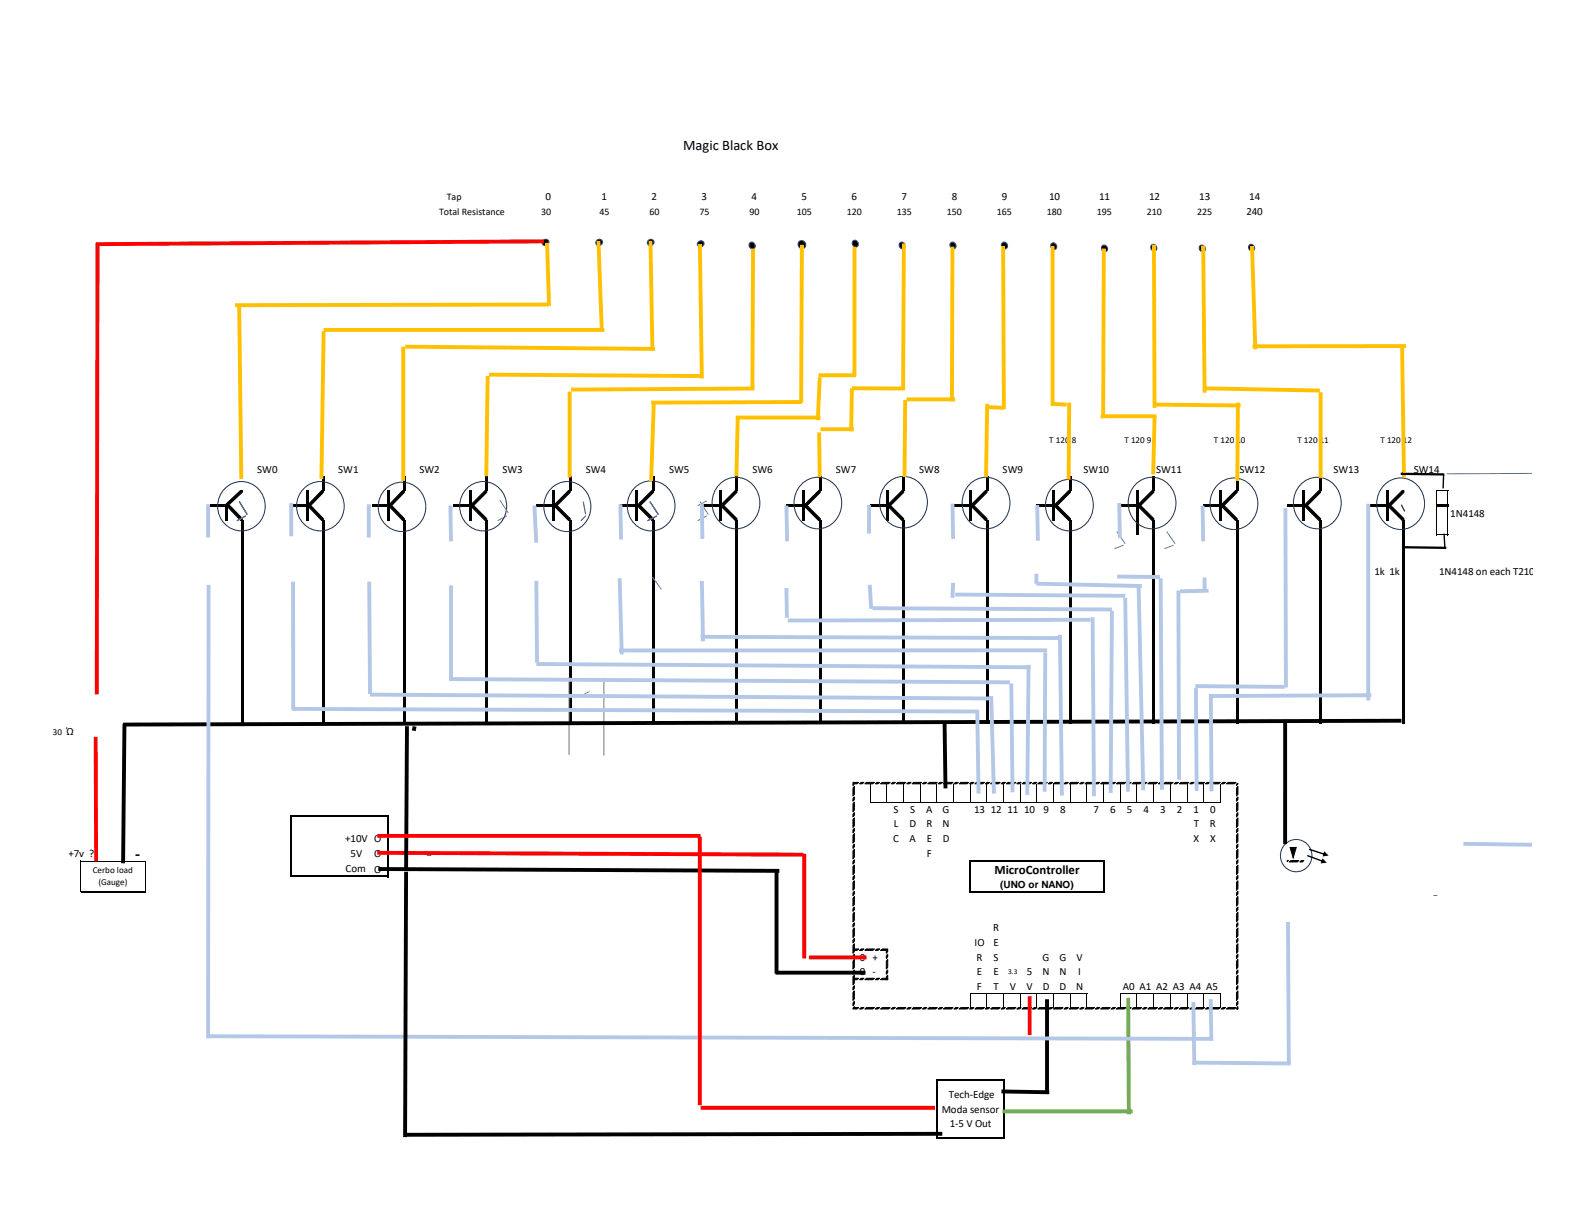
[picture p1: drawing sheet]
<svg xmlns="http://www.w3.org/2000/svg" width="279mm" height="216mm" viewBox="0 0 279 216" stroke-linecap="round" stroke-linejoin="round" font-family="sans-serif">
<g fill="#000">
<path d="M229.3 150.6h1.1l-.6 1.8z"/>
<path d="M133.2 43.2a.58 .58 0 0 1 1 .2 .58 .58 0 0 1-.6 .8 .7 .7 0 0 1-.4-1z" fill-rule="evenodd"/>
<path d="M151.6 42.9a.61 .61 0 0 1 .9 .2 .61 .61 0 0 1-.4 .8 .71 .71 0 0 1-.5-1z" fill-rule="evenodd"/>
<path d="M159.9 43.2a.58 .58 0 0 1 1 .2 .58 .58 0 0 1-.7 .8 .7 .7 0 0 1-.3-1z" fill-rule="evenodd"/>
<path d="M168.9 43.2a.58 .58 0 0 1 1 .2 .58 .58 0 0 1-.6 .8 .7 .7 0 0 1-.4-1z" fill-rule="evenodd"/>
<path d="M178.1 43.2a.58 .58 0 0 1 .9 .2 .58 .58 0 0 1-.6 .8 .7 .7 0 0 1-.3-1z" fill-rule="evenodd"/>
<path d="M186.8 43.3a.6 .6 0 0 1 1 .2 .6 .6 0 0 1-.4 .9 .7 .7 0 0 1-.6-1.1z" fill-rule="evenodd"/>
<path d="M195.9 43.7a.58 .58 0 0 1 .9 .3 .58 .58 0 0 1-.6 .7 .71 .71 0 0 1-.3-1z" fill-rule="evenodd"/>
<path d="M204.6 43.6a.6 .6 0 0 1 .9 .2 .6 .6 0 0 1-.3 .8 .7 .7 0 0 1-.6-1z" fill-rule="evenodd"/>
<path d="M213.2 43.7a.58 .58 0 0 1 1 .3 .58 .58 0 0 1-.6 .7 .71 .71 0 0 1-.4-1z" fill-rule="evenodd"/>
<path d="M222 43.6a.6 .6 0 0 1 .9 .2 .6 .6 0 0 1-.4 .8 .7 .7 0 0 1-.5-1z" fill-rule="evenodd"/>
<path d="M37.3 89.6h3.1v.5h-3.1z" fill-rule="evenodd"/>
<path d="M40 90.1h.4v2.4h-.4z" fill-rule="evenodd"/>
<path d="M51.7 89.6h3.1v.5h-3.1z" fill-rule="evenodd"/>
<path d="M54.4 87.1h.4v5.4h-.4z" fill-rule="evenodd"/>
<path d="M57.2 84.6h.5v2.6h-.5z" fill-rule="evenodd"/>
<path d="M66.1 89.6h3.1v.5h-3.1z" fill-rule="evenodd"/>
<path d="M68.8 87.1h.4v5.4h-.4z" fill-rule="evenodd"/>
<path d="M71.6 84.6h.5v2.6h-.5z" fill-rule="evenodd"/>
<path d="M80.6 89.6h3.2v.5h-3.2z" fill-rule="evenodd"/>
<path d="M83.3 87.1h.5v5.4h-.5z" fill-rule="evenodd"/>
<path d="M86.3 84.6h.5v2.6h-.5z" fill-rule="evenodd"/>
<path d="M95.4 89.6h3.2v.5h-3.2z" fill-rule="evenodd"/>
<path d="M98.1 87.1h.5v5.4h-.5z" fill-rule="evenodd"/>
<path d="M101.1 84.6h.5v2.6h-.5z" fill-rule="evenodd"/>
<path d="M110.2 89.6h3.2v.5h-3.2z" fill-rule="evenodd"/>
<path d="M113 87.1h.4v5.4h-.4z" fill-rule="evenodd"/>
<path d="M115.9 84.6h.5v2.6h-.5z" fill-rule="evenodd"/>
<path d="M125 89.6h3.2v.5h-3.2z" fill-rule="evenodd"/>
<path d="M127.8 87.1h.4v5.4h-.4z" fill-rule="evenodd"/>
<path d="M130.7 84.6h.5v2.6h-.5z" fill-rule="evenodd"/>
<path d="M139.8 89.6h3.3v.5h-3.3z" fill-rule="evenodd"/>
<path d="M142.6 87.1h.5v5.4h-.5z" fill-rule="evenodd"/>
<path d="M145.6 84.6h.4v2.6h-.4z" fill-rule="evenodd"/>
<path d="M154.7 89.6h3.2v.5h-3.2z" fill-rule="evenodd"/>
<path d="M157.4 87.1h.5v5.4h-.5z" fill-rule="evenodd"/>
<path d="M160.4 84.6h.4v2.6h-.4z" fill-rule="evenodd"/>
<path d="M169.5 89.6h3.2v.5h-3.2z" fill-rule="evenodd"/>
<path d="M172.2 87.1h.5v5.4h-.5z" fill-rule="evenodd"/>
<path d="M175.2 84.6h.5v2.6h-.5z" fill-rule="evenodd"/>
<path d="M184.3 89.6h3.2v.5h-3.2z" fill-rule="evenodd"/>
<path d="M187.1 87.1h.4v5.4h-.4z" fill-rule="evenodd"/>
<path d="M190 84.6h.5v2.6h-.5z" fill-rule="evenodd"/>
<path d="M199.1 89.6h3.2v.5h-3.2z" fill-rule="evenodd"/>
<path d="M201.9 87.1h.4v8h-.4z" fill-rule="evenodd"/>
<path d="M204.8 84.6h.5v2.6h-.5z" fill-rule="evenodd"/>
<path d="M213.9 89.6h3.3v.5h-3.3z" fill-rule="evenodd"/>
<path d="M216.7 87.1h.5v5.4h-.5z" fill-rule="evenodd"/>
<path d="M219.7 84.6h.4v2.6h-.4z" fill-rule="evenodd"/>
<path d="M228.8 89.6h3.2v.5h-3.2z" fill-rule="evenodd"/>
<path d="M231.5 87.1h.5v5.4h-.5z" fill-rule="evenodd"/>
<path d="M234.5 84.6h.4v2.6h-.4z" fill-rule="evenodd"/>
<path d="M243.6 89.6h3.2v.5h-3.2z" fill-rule="evenodd"/>
<path d="M246.3 87.1h.5v5.4h-.5z" fill-rule="evenodd"/>
<path d="M249.1 89.7l.6 1.2z" fill-rule="evenodd"/>
<path d="M255.3 89.6h2.1v.5h-2.1z" fill-rule="evenodd"/>
<path d="M255.4 87.1h2v.1h-2z" fill-rule="evenodd"/>
<path d="M255.4 94.9h2v.2h-2z" fill-rule="evenodd"/>
<path d="M42.8 92.5h.5v36.1h-.5z" fill-rule="evenodd"/>
<path d="M57.2 92.5h.5v36.1h-.5z" fill-rule="evenodd"/>
<path d="M71.6 92.5h.5v36.1h-.5z" fill-rule="evenodd"/>
<path d="M86.3 92.5h.5v36.1h-.5z" fill-rule="evenodd"/>
<path d="M101.1 92.5h.5v36.1h-.5z" fill-rule="evenodd"/>
<path d="M115.9 92.5h.5v36.1h-.5z" fill-rule="evenodd"/>
<path d="M130.7 92.5h.5v36.1h-.5z" fill-rule="evenodd"/>
<path d="M145.6 92.5h.4v36.1h-.4z" fill-rule="evenodd"/>
<path d="M160.4 92.5h.4v36.1h-.4z" fill-rule="evenodd"/>
<path d="M175.2 92.5h.5v36.1h-.5z" fill-rule="evenodd"/>
<path d="M190 92.5h.5v36.1h-.5z" fill-rule="evenodd"/>
<path d="M204.8 92.5h.5v36.1h-.5z" fill-rule="evenodd"/>
<path d="M219.7 92.5h.4v36.1h-.4z" fill-rule="evenodd"/>
<path d="M234.5 92.5h.4v36.1h-.4z" fill-rule="evenodd"/>
<path d="M249.3 92.5h.5v36.1h-.5z" fill-rule="evenodd"/>
<circle cx="96.9" cy="43.1" r=".59"/>
<circle cx="106.5" cy="43.1" r=".58"/>
<circle cx="115.6" cy="43.1" r=".58"/>
<circle cx="124.5" cy="43.3" r=".58"/>
<circle cx="142.5" cy="43.5" r=".72"/>
</g>
<g fill="none" stroke="#000" stroke-width=".18">
<path d="M255.3 87.1v2.5M255.3 90.1v5M257.3 87.2v2.4M257.3 90.1v5M154.7 139.3v3.3M157.6 139.3v3.3M160.6 139.3v3.3M163.6 139.3v3.3M166.5 139.3v3.3M169.5 139.3v3.3M172.4 139.3v3.3M175.4 139.3v3.3"/>
<path d="M178.4 139.3v3.3M181.3 139.3v3.3M184.3 139.3v3.3M187.3 139.3v3.3M190.2 139.3v3.3M193.2 139.3v3.3M196.2 139.3v3.3M199.1 139.3v3.3M202.1 139.3v3.3M205.1 139.3v3.3M208 139.3v3.3M211 139.3v3.3"/>
<path d="M213.9 139.3v3.3M216.9 139.3v3.3M14.3 152.9v5.6M14.4 153h11.5M14.4 158.4h11.5M25.8 153.1v5.4M154.8 142.5h62.2M229.3 150.6h1.1l-.6 1.8zM172.4 176.4v2.6M172.5 176.5h20.8M175.4 176.6v2.4M178.4 176.6v2.4"/>
<path d="M181.3 176.6v2.4M184.3 176.6v2.4M187.3 176.6v2.4M190.2 176.6v2.4M193.2 176.6v2.4M199.1 176.4v2.6M199.2 176.5h17.8M202.1 176.6v2.4M205.1 176.6v2.4M208 176.6v2.4M211 176.6v2.4M213.9 176.6v2.4"/>
<path d="M216.9 176.6v2.4"/>
</g>
<path d="M51.7 144.9v11M51.9 145.1h17.2M51.9 155.7h17.2M69 145.2v10.7M172.5 152.9v5.7M172.6 153h23.7M172.6 158.5h23.7M196.2 153.2v5.4M166.5 191.8v10.6M166.7 192h11.8M178.4 192.1v10.3M166.7 202.3h11.8" fill="none" stroke="#000" stroke-width=".3"/>
<g fill="#000" stroke="#000" stroke-width=".18">
<path d="M219.9 139.3l.1-.1zM219.8 139.3h.2l-.2 .3zM228.8 152.9h.2l-.2 .2zM219.9 179.3l.1-.1z"/>
<path d="M40.5 89.8h.3l2.3 2.4v.3h-.3l-2.3-2.3z" fill-rule="evenodd"/>
<path d="M40.2 89.5l2.5-2.3h.4v.3l-2.6 2.3h-.3z" fill-rule="evenodd"/>
<path d="M54.9 89.8h.3l2.3 2.4v.3h-.3l-2.3-2.3z" fill-rule="evenodd"/>
<path d="M57.2 87.2h.3v.3l-2.3 2.3h-.3v-.3z" fill-rule="evenodd"/>
<path d="M69.3 89.8h.3l2.3 2.4v.3h-.3l-2.3-2.3z" fill-rule="evenodd"/>
<path d="M71.6 87.2h.3v.3l-2.3 2.3h-.3v-.3z" fill-rule="evenodd"/>
<path d="M83.9 89.8h.3l2.3 2.4v.3h-.3l-2.3-2.3z" fill-rule="evenodd"/>
<path d="M86.2 87.2h.3v.3l-2.3 2.3h-.3v-.3z" fill-rule="evenodd"/>
<path d="M98.7 89.8h.3l2.3 2.4v.3h-.3l-2.3-2.3z" fill-rule="evenodd"/>
<path d="M98.7 89.5l2.3-2.3h.3v.3l-2.3 2.3h-.3z" fill-rule="evenodd"/>
<path d="M113.5 89.8h.3l2.4 2.4v.3h-.3l-2.4-2.3z" fill-rule="evenodd"/>
<path d="M113.5 89.5l2.4-2.3h.3v.3l-2.4 2.3h-.3z" fill-rule="evenodd"/>
<path d="M128.4 89.8h.2l2.4 2.4v.3h-.3l-2.3-2.3z" fill-rule="evenodd"/>
<path d="M128.4 89.5l2.3-2.3h.3v.3l-2.4 2.3h-.2z" fill-rule="evenodd"/>
<path d="M143.2 89.8h.3l2.3 2.4v.3h-.3l-2.3-2.3z" fill-rule="evenodd"/>
<path d="M143.2 89.5l2.3-2.3h.3v.3l-2.3 2.3h-.3z" fill-rule="evenodd"/>
<path d="M158 89.8h.3l2.3 2.4v.3h-.3l-2.3-2.3z" fill-rule="evenodd"/>
<path d="M158 89.5l2.3-2.3h.3v.3l-2.3 2.3h-.3z" fill-rule="evenodd"/>
<path d="M172.8 89.8h.3l2.3 2.4v.3h-.3l-2.3-2.3z" fill-rule="evenodd"/>
<path d="M172.8 89.5l2.3-2.3h.3v.3l-2.3 2.3h-.3z" fill-rule="evenodd"/>
<path d="M187.6 89.8h.3l2.3 2.4v.3h-.2l-2.4-2.3z" fill-rule="evenodd"/>
<path d="M187.6 89.5l2.4-2.3h.2v.3l-2.3 2.3h-.3z" fill-rule="evenodd"/>
<path d="M202.4 89.8h.3l2.4 2.4v.3h-.3l-2.4-2.3z" fill-rule="evenodd"/>
<path d="M202.4 89.5l2.4-2.3h.3v.3l-2.4 2.3h-.3z" fill-rule="evenodd"/>
<path d="M217.3 89.8h.3l2.3 2.4v.3h-.3l-2.3-2.3z" fill-rule="evenodd"/>
<path d="M219.6 87.2h.3v.3l-2.3 2.3h-.3v-.3z" fill-rule="evenodd"/>
<path d="M232.1 89.8h.3l2.3 2.4v.3h-.3l-2.3-2.3z" fill-rule="evenodd"/>
<path d="M234.4 87.2h.3v.3l-2.3 2.3h-.3v-.3z" fill-rule="evenodd"/>
<path d="M246.9 89.8h.3l2.3 2.4v.3h-.3l-2.3-2.3z" fill-rule="evenodd"/>
<path d="M249.2 87.2h.3v.3l-2.3 2.3h-.3v-.3z" fill-rule="evenodd"/>
<path d="M151.9 139.7v1.4l-.3 .3v-1.4z" fill-rule="evenodd"/>
<path d="M151.6 139h.3v.3l-.3 .3z" fill-rule="evenodd"/>
<path d="M151.9 139h.7l-.3 .3h-.4z" fill-rule="evenodd"/>
<path d="M152.8 139.3l.3-.3h.4l-.2 .3z" fill-rule="evenodd"/>
<path d="M153.7 139.3l.3-.3h1.4l-.3 .3z" fill-rule="evenodd"/>
<path d="M155.6 139.3l.3-.3h.4l-.3 .3z" fill-rule="evenodd"/>
<path d="M156.5 139.3l.3-.3h1.4l-.3 .3z" fill-rule="evenodd"/>
<path d="M158.4 139.3l.3-.3h.4l-.3 .3z" fill-rule="evenodd"/>
<path d="M159.3 139.3l.3-.3h1.4l-.3 .3z" fill-rule="evenodd"/>
<path d="M161.2 139.3l.3-.3h.4l-.3 .3z" fill-rule="evenodd"/>
<path d="M162.1 139.3l.3-.3h1.4l-.3 .3z" fill-rule="evenodd"/>
<path d="M164 139.3l.3-.3h.4l-.3 .3z" fill-rule="evenodd"/>
<path d="M164.9 139.3l.3-.3h1.4l-.3 .3z" fill-rule="evenodd"/>
<path d="M166.8 139.3l.3-.3h.4l-.3 .3z" fill-rule="evenodd"/>
<path d="M167.7 139.3l.3-.3h1.4l-.3 .3z" fill-rule="evenodd"/>
<path d="M169.5 139.3l.3-.3h.5l-.3 .3z" fill-rule="evenodd"/>
<path d="M170.5 139.3l.3-.3h1.4l-.3 .3z" fill-rule="evenodd"/>
<path d="M172.3 139.3l.3-.3h.5l-.3 .3z" fill-rule="evenodd"/>
<path d="M173.3 139.3l.3-.3h1.4l-.3 .3z" fill-rule="evenodd"/>
<path d="M175.1 139.3l.3-.3h.5l-.3 .3z" fill-rule="evenodd"/>
<path d="M176.1 139.3l.3-.3h1.4l-.3 .3z" fill-rule="evenodd"/>
<path d="M177.9 139.3l.3-.3h.5l-.3 .3z" fill-rule="evenodd"/>
<path d="M178.9 139.3l.3-.3h1.4l-.3 .3z" fill-rule="evenodd"/>
<path d="M180.7 139.3l.3-.3h.5l-.3 .3z" fill-rule="evenodd"/>
<path d="M181.7 139.3l.3-.3h1.3l-.2 .3z" fill-rule="evenodd"/>
<path d="M183.5 139.3l.3-.3h.5l-.3 .3z" fill-rule="evenodd"/>
<path d="M184.4 139.3l.3-.3h1.4l-.3 .3z" fill-rule="evenodd"/>
<path d="M186.3 139.3l.3-.3h.5l-.3 .3z" fill-rule="evenodd"/>
<path d="M187.2 139.3l.3-.3h1.4l-.3 .3z" fill-rule="evenodd"/>
<path d="M189.1 139.3l.3-.3h.5l-.3 .3z" fill-rule="evenodd"/>
<path d="M190 139.3l.3-.3h1.4l-.3 .3z" fill-rule="evenodd"/>
<path d="M191.9 139.3l.3-.3h.5l-.3 .3z" fill-rule="evenodd"/>
<path d="M192.8 139.3l.3-.3h1.4l-.3 .3z" fill-rule="evenodd"/>
<path d="M194.7 139.3l.3-.3h.5l-.3 .3z" fill-rule="evenodd"/>
<path d="M195.6 139.3l.3-.3h1.4l-.3 .3z" fill-rule="evenodd"/>
<path d="M197.5 139.3l.3-.3h.5l-.3 .3z" fill-rule="evenodd"/>
<path d="M198.4 139.3l.3-.3h1.4l-.3 .3z" fill-rule="evenodd"/>
<path d="M200.3 139.3l.3-.3h.4l-.3 .3z" fill-rule="evenodd"/>
<path d="M201.2 139.3l.3-.3h1.4l-.3 .3z" fill-rule="evenodd"/>
<path d="M203.1 139.3l.3-.3h.4l-.3 .3z" fill-rule="evenodd"/>
<path d="M204 139.3l.3-.3h1.4l-.3 .3z" fill-rule="evenodd"/>
<path d="M205.9 139.3l.3-.3h.4l-.3 .3z" fill-rule="evenodd"/>
<path d="M206.8 139.3l.3-.3h1.4l-.3 .3z" fill-rule="evenodd"/>
<path d="M208.7 139.3l.3-.3h.4l-.3 .3z" fill-rule="evenodd"/>
<path d="M209.6 139.3l.3-.3h1.4l-.3 .3z" fill-rule="evenodd"/>
<path d="M211.5 139.3l.3-.3h.4l-.3 .3z" fill-rule="evenodd"/>
<path d="M212.4 139.3l.3-.3h1.4l-.3 .3z" fill-rule="evenodd"/>
<path d="M214.3 139.3l.3-.3h.4l-.3 .3z" fill-rule="evenodd"/>
<path d="M215.2 139.3l.3-.3h1.4l-.3 .3z" fill-rule="evenodd"/>
<path d="M217.1 139.3l.3-.3h.4l-.3 .3z" fill-rule="evenodd"/>
<path d="M218 139.3l.3-.3h1.4l-.3 .3z" fill-rule="evenodd"/>
<path d="M220 139.7v1.4l-.2 .3v-1.4z" fill-rule="evenodd"/>
<path d="M151.9 142.5v1.4l-.3 .3v-1.4z" fill-rule="evenodd"/>
<path d="M151.9 145.3v1.4l-.3 .3v-1.4z" fill-rule="evenodd"/>
<path d="M151.9 148.1v1.4l-.3 .3v-1.4z" fill-rule="evenodd"/>
<path d="M151.9 150.9v1.4l-.3 .3v-1.4z" fill-rule="evenodd"/>
<path d="M151.9 153.7v1.4l-.3 .3v-1.4z" fill-rule="evenodd"/>
<path d="M151.9 156.5v1.4l-.3 .3v-1.4z" fill-rule="evenodd"/>
<path d="M151.9 159.3v1.4l-.3 .3v-1.4z" fill-rule="evenodd"/>
<path d="M151.9 141.6v.5l-.3 .3v-.5z" fill-rule="evenodd"/>
<path d="M151.9 144.4v.5l-.3 .3v-.5z" fill-rule="evenodd"/>
<path d="M151.9 147.2v.5l-.3 .3v-.5z" fill-rule="evenodd"/>
<path d="M151.9 150v.5l-.3 .3v-.5z" fill-rule="evenodd"/>
<path d="M151.9 152.8v.5l-.3 .2v-.4z" fill-rule="evenodd"/>
<path d="M151.9 155.6v.4l-.3 .3v-.4z" fill-rule="evenodd"/>
<path d="M151.9 158.4v.4l-.3 .3v-.4z" fill-rule="evenodd"/>
<path d="M220 142.5v1.4l-.2 .3v-1.4z" fill-rule="evenodd"/>
<path d="M220 145.3v1.4l-.2 .3v-1.4z" fill-rule="evenodd"/>
<path d="M220 148.1v1.4l-.2 .3v-1.4z" fill-rule="evenodd"/>
<path d="M220 150.9v1.4l-.2 .3v-1.4z" fill-rule="evenodd"/>
<path d="M220 153.7v1.4l-.2 .3v-1.4z" fill-rule="evenodd"/>
<path d="M220 156.5v1.4l-.2 .3v-1.4z" fill-rule="evenodd"/>
<path d="M220 159.3v1.4l-.2 .3v-1.4z" fill-rule="evenodd"/>
<path d="M220 141.6v.5l-.2 .3v-.5z" fill-rule="evenodd"/>
<path d="M220 144.4v.5l-.2 .3v-.5z" fill-rule="evenodd"/>
<path d="M220 147.2v.5l-.2 .3v-.5z" fill-rule="evenodd"/>
<path d="M220 150v.5l-.2 .3v-.5z" fill-rule="evenodd"/>
<path d="M220 152.8v.5l-.2 .2v-.4z" fill-rule="evenodd"/>
<path d="M220 155.6v.4l-.2 .3v-.4z" fill-rule="evenodd"/>
<path d="M220 158.4v.4l-.2 .3v-.4z" fill-rule="evenodd"/>
<path d="M229.2 153.2l.3-.3h1.4l-.3 .3z" fill-rule="evenodd"/>
<path d="M231 153.2l.3-.3h.4l-.2 .3z" fill-rule="evenodd"/>
<path d="M151.9 162.1v1.4l-.3 .3v-1.4z" fill-rule="evenodd"/>
<path d="M151.9 164.9v1.4l-.3 .3v-1.4z" fill-rule="evenodd"/>
<path d="M151.9 167.7v1.4l-.3 .3v-1.4z" fill-rule="evenodd"/>
<path d="M151.9 170.5v1.4l-.3 .3v-1.4z" fill-rule="evenodd"/>
<path d="M151.9 173.3v1.4l-.3 .3v-1.4z" fill-rule="evenodd"/>
<path d="M151.9 176.1v1.4l-.3 .3v-1.4z" fill-rule="evenodd"/>
<path d="M151.9 178.9v.4h-.3z" fill-rule="evenodd"/>
<path d="M151.9 161.2v.4l-.3 .3v-.4z" fill-rule="evenodd"/>
<path d="M151.9 164v.4l-.3 .3v-.4z" fill-rule="evenodd"/>
<path d="M151.9 166.8v.4l-.3 .3v-.4z" fill-rule="evenodd"/>
<path d="M151.9 169.6v.4l-.3 .3v-.4z" fill-rule="evenodd"/>
<path d="M151.9 172.4v.4l-.3 .3v-.5z" fill-rule="evenodd"/>
<path d="M151.9 175.1v.5l-.3 .3v-.5z" fill-rule="evenodd"/>
<path d="M151.9 177.9v.5l-.3 .3v-.5z" fill-rule="evenodd"/>
<path d="M151.9 168.6h.7l-.3 .3h-.4z" fill-rule="evenodd"/>
<path d="M151.9 173.8h.7l-.3 .3h-.4z" fill-rule="evenodd"/>
<path d="M151.9 179h.7l-.3 .3h-.4z" fill-rule="evenodd"/>
<path d="M152.8 168.9l.3-.3h.4l-.2 .3z" fill-rule="evenodd"/>
<path d="M152.8 174.1l.3-.3h.4l-.2 .3z" fill-rule="evenodd"/>
<path d="M152.8 179.3l.3-.3h.4l-.2 .3z" fill-rule="evenodd"/>
<path d="M153.7 168.9l.3-.3h1.4l-.3 .3z" fill-rule="evenodd"/>
<path d="M153.7 174.1l.3-.3h1.4l-.3 .3z" fill-rule="evenodd"/>
<path d="M153.7 179.3l.3-.3h1.4l-.3 .3z" fill-rule="evenodd"/>
<path d="M155.6 168.9l.3-.3h.4l-.3 .3z" fill-rule="evenodd"/>
<path d="M155.6 174.1l.3-.3h.4l-.3 .3z" fill-rule="evenodd"/>
<path d="M155.6 179.3l.3-.3h.4l-.3 .3z" fill-rule="evenodd"/>
<path d="M156.5 168.9l.3-.3h1v.3z" fill-rule="evenodd"/>
<path d="M156.5 174.1l.3-.3h1v.3z" fill-rule="evenodd"/>
<path d="M156.5 179.3l.3-.3h1.4l-.3 .3z" fill-rule="evenodd"/>
<path d="M157.5 168.9h.3l-.3 .5z" fill-rule="evenodd"/>
<path d="M157.8 170.5v1.4l-.3 .3v-1.4z" fill-rule="evenodd"/>
<path d="M157.8 173.3v.8h-.3v-.5z" fill-rule="evenodd"/>
<path d="M157.8 169.6v.4l-.3 .3v-.4z" fill-rule="evenodd"/>
<path d="M157.8 172.4v.4l-.3 .3v-.5z" fill-rule="evenodd"/>
<path d="M158.4 179.3l.3-.3h.4l-.3 .3z" fill-rule="evenodd"/>
<path d="M159.3 179.3l.3-.3h1.4l-.3 .3z" fill-rule="evenodd"/>
<path d="M161.2 179.3l.3-.3h.4l-.3 .3z" fill-rule="evenodd"/>
<path d="M162.1 179.3l.3-.3h1.4l-.3 .3z" fill-rule="evenodd"/>
<path d="M164 179.3l.3-.3h.4l-.3 .3z" fill-rule="evenodd"/>
<path d="M164.9 179.3l.3-.3h1.4l-.3 .3z" fill-rule="evenodd"/>
<path d="M166.8 179.3l.3-.3h.4l-.3 .3z" fill-rule="evenodd"/>
<path d="M167.7 179.3l.3-.3h1.4l-.3 .3z" fill-rule="evenodd"/>
<path d="M169.5 179.3l.3-.3h.5l-.3 .3z" fill-rule="evenodd"/>
<path d="M170.5 179.3l.3-.3h1.4l-.3 .3z" fill-rule="evenodd"/>
<path d="M172.3 179.3l.3-.3h.5l-.3 .3z" fill-rule="evenodd"/>
<path d="M173.3 179.3l.3-.3h1.4l-.3 .3z" fill-rule="evenodd"/>
<path d="M175.1 179.3l.3-.3h.5l-.3 .3z" fill-rule="evenodd"/>
<path d="M176.1 179.3l.3-.3h1.4l-.3 .3z" fill-rule="evenodd"/>
<path d="M177.9 179.3l.3-.3h.5l-.3 .3z" fill-rule="evenodd"/>
<path d="M178.9 179.3l.3-.3h1.4l-.3 .3z" fill-rule="evenodd"/>
<path d="M180.7 179.3l.3-.3h.5l-.3 .3z" fill-rule="evenodd"/>
<path d="M181.7 179.3l.3-.3h1.3l-.2 .3z" fill-rule="evenodd"/>
<path d="M183.5 179.3l.3-.3h.5l-.3 .3z" fill-rule="evenodd"/>
<path d="M184.4 179.3l.3-.3h1.4l-.3 .3z" fill-rule="evenodd"/>
<path d="M186.3 179.3l.3-.3h.5l-.3 .3z" fill-rule="evenodd"/>
<path d="M187.2 179.3l.3-.3h1.4l-.3 .3z" fill-rule="evenodd"/>
<path d="M189.1 179.3l.3-.3h.5l-.3 .3z" fill-rule="evenodd"/>
<path d="M190 179.3l.3-.3h1.4l-.3 .3z" fill-rule="evenodd"/>
<path d="M191.9 179.3l.3-.3h.5l-.3 .3z" fill-rule="evenodd"/>
<path d="M192.8 179.3l.3-.3h1.4l-.3 .3z" fill-rule="evenodd"/>
<path d="M194.7 179.3l.3-.3h.5l-.3 .3z" fill-rule="evenodd"/>
<path d="M195.6 179.3l.3-.3h1.4l-.3 .3z" fill-rule="evenodd"/>
<path d="M197.5 179.3l.3-.3h.5l-.3 .3z" fill-rule="evenodd"/>
<path d="M198.4 179.3l.3-.3h1.4l-.3 .3z" fill-rule="evenodd"/>
<path d="M200.3 179.3l.3-.3h.4l-.3 .3z" fill-rule="evenodd"/>
<path d="M201.2 179.3l.3-.3h1.4l-.3 .3z" fill-rule="evenodd"/>
<path d="M203.1 179.3l.3-.3h.4l-.3 .3z" fill-rule="evenodd"/>
<path d="M204 179.3l.3-.3h1.4l-.3 .3z" fill-rule="evenodd"/>
<path d="M205.9 179.3l.3-.3h.4l-.3 .3z" fill-rule="evenodd"/>
<path d="M206.8 179.3l.3-.3h1.4l-.3 .3z" fill-rule="evenodd"/>
<path d="M208.7 179.3l.3-.3h.4l-.3 .3z" fill-rule="evenodd"/>
<path d="M209.6 179.3l.3-.3h1.4l-.3 .3z" fill-rule="evenodd"/>
<path d="M211.5 179.3l.3-.3h.4l-.3 .3z" fill-rule="evenodd"/>
<path d="M212.4 179.3l.3-.3h1.4l-.3 .3z" fill-rule="evenodd"/>
<path d="M214.3 179.3l.3-.3h.4l-.3 .3z" fill-rule="evenodd"/>
<path d="M215.2 179.3l.3-.3h1.4l-.3 .3z" fill-rule="evenodd"/>
<path d="M217.1 179.3l.3-.3h.4l-.3 .3z" fill-rule="evenodd"/>
<path d="M218 179.3l.3-.3h1.4l-.3 .3z" fill-rule="evenodd"/>
<path d="M220 162.1v1.4l-.2 .3v-1.4z" fill-rule="evenodd"/>
<path d="M220 164.9v1.4l-.2 .3v-1.4z" fill-rule="evenodd"/>
<path d="M220 167.7v1.4l-.2 .3v-1.4z" fill-rule="evenodd"/>
<path d="M220 170.5v1.4l-.2 .3v-1.4z" fill-rule="evenodd"/>
<path d="M220 173.3v1.4l-.2 .3v-1.4z" fill-rule="evenodd"/>
<path d="M220 176.1v1.4l-.2 .3v-1.4z" fill-rule="evenodd"/>
<path d="M220 178.9v.4h-.2z" fill-rule="evenodd"/>
<path d="M220 161.2v.4l-.2 .3v-.4z" fill-rule="evenodd"/>
<path d="M220 164v.4l-.2 .3v-.4z" fill-rule="evenodd"/>
<path d="M220 166.8v.4l-.2 .3v-.4z" fill-rule="evenodd"/>
<path d="M220 169.6v.4l-.2 .3v-.4z" fill-rule="evenodd"/>
<path d="M220 172.4v.4l-.2 .3v-.5z" fill-rule="evenodd"/>
<path d="M220 175.1v.5l-.2 .3v-.5z" fill-rule="evenodd"/>
<path d="M220 177.9v.5l-.2 .3v-.5z" fill-rule="evenodd"/>
</g>
<g fill="none" stroke="#000" stroke-width=".69" stroke-linecap="butt">
<path d="M22.1 128.6l-.2 24.8M72.3 129l-.1 25.6M73.7 129.1l-.2 .8M167.9 128.3l.1 11.8M228.4 128.4v21.6M249.1 128.1l-227.2 .7M67.2 154.4l71.3 .3M72.2 154.9l-.2 47.2M138 154.9v18.1M255.1 159v.1M137.8 172.8h16M186.1 177.6v16.7"/>
<path d="M178 193.9l8.5 .2M167.5 201.5l-95.3 .1"/>
</g>
<path d="M200.5 177.3l.1 20.7M178.2 197.5h23.1" fill="none" stroke="#70ad47" stroke-width=".69" stroke-linecap="butt"/>
<path d="M101.1 120.3v13.8M107.3 120.4v13.8" fill="none" stroke="#767171" stroke-width=".18"/>
<path d="M249 84.2l7.7 .1M249.3 97.2l7.8 .2" fill="none" stroke="#000" stroke-width=".41"/>
<path d="M17.3 43.1l-.1 80.3M96.7 42.9l-79.6 .5M17 130.9l.1 22.1M67.1 151.5l75.7 .4M67.1 148.5h57.4M124.4 148.7v47.7M142.9 151.7v18.6M143.8 170.1h10.2M183 177v6.9M124.5 196.8h41.7" fill="none" stroke="#f00" stroke-width=".69" stroke-linecap="butt"/>
<g fill="none" stroke="#4472c4" stroke-width=".18">
<path d="M42.5 89.1l1.4 2.3M43.7 91.7l-1.6 .8M88.8 88.9l1.5 2.3M90.1 91.7l-1.7 .8M103.7 89.1l.4 2.3M104.1 91.7l-.9 .8M115.5 89.1l1.5 2.3M116.7 91.7l-1.6 .8M124.4 89.1l1.5 2.3M125.6 89l-1.6 .9M125.6 91.7l-1.6 .8M198.5 94.5l1.5 2.1"/>
<path d="M199.7 96.9l-1.6 .6M207.4 94.5l1.5 2.1M208.6 96.9l-1.6 .6M272.3 84.1l-15.2 .1M116 102.5l1.5 2.2M104.8 122.9l-1.7 .8"/>
</g>
<path d="M249.4 94.6v2.6" fill="none" stroke="#000" stroke-width=".37"/>
<g fill="none" stroke="#2f528f" stroke-width=".18">
<path d="M133.2 43.2a.58 .58 0 0 1 1 .2 .58 .58 0 0 1-.6 .8 .7 .7 0 0 1-.4-1zM151.6 42.9a.61 .61 0 0 1 .9 .2 .61 .61 0 0 1-.4 .8 .71 .71 0 0 1-.5-1zM159.9 43.2a.58 .58 0 0 1 1 .2 .58 .58 0 0 1-.7 .8 .7 .7 0 0 1-.3-1zM168.9 43.2a.58 .58 0 0 1 1 .2 .58 .58 0 0 1-.6 .8 .7 .7 0 0 1-.4-1zM178.1 43.2a.58 .58 0 0 1 .9 .2 .58 .58 0 0 1-.6 .8 .7 .7 0 0 1-.3-1zM186.8 43.3a.6 .6 0 0 1 1 .2 .6 .6 0 0 1-.4 .9 .7 .7 0 0 1-.6-1.1zM195.9 43.7a.58 .58 0 0 1 .9 .3 .58 .58 0 0 1-.6 .7 .71 .71 0 0 1-.3-1zM204.6 43.6a.6 .6 0 0 1 .9 .2 .6 .6 0 0 1-.3 .8 .7 .7 0 0 1-.6-1zM213.2 43.7a.58 .58 0 0 1 1 .3 .58 .58 0 0 1-.6 .7 .71 .71 0 0 1-.4-1zM222 43.6a.6 .6 0 0 1 .9 .2 .6 .6 0 0 1-.4 .8 .7 .7 0 0 1-.5-1zM249.1 89.7l.6 1.2z"/>
<circle cx="96.9" cy="43.1" r=".59"/>
<circle cx="106.5" cy="43.1" r=".58"/>
<circle cx="115.6" cy="43.1" r=".58"/>
<circle cx="124.5" cy="43.3" r=".58"/>
<circle cx="142.5" cy="43.5" r=".72"/>
</g>
<g fill="none" stroke="#172c51" stroke-width=".18">
<path d="M40.2 86.6a4.3 4.3 0 0 1 6.3 1 4.3 4.3 0 0 1-1.5 6.1 4.3 4.3 0 0 1-5.6-1.3 4.3 4.3 0 0 1 .8-5.8zM54.2 86.6a4.3 4.3 0 0 1 6.3 .9 4.3 4.3 0 0 1-1.4 6.2 4.3 4.3 0 0 1-5.7-1.3 4.3 4.3 0 0 1 .8-5.8zM68.7 86.7a4.3 4.3 0 0 1 6.3 1 4.3 4.3 0 0 1-1.4 6.2 4.3 4.3 0 0 1-5.7-1.4 4.3 4.3 0 0 1 .8-5.8zM83.2 86.6a4.3 4.3 0 0 1 5.5 .1 4.3 4.3 0 0 1 .8 5.5 4.2 4.2 0 0 1-5.2 1.8 4.2 4.2 0 0 1-2.5-4.8 4.4 4.4 0 0 1 1.4-2.6zM98.1 86.6a4.2 4.2 0 0 1 5-.3 4.2 4.2 0 0 1 1.9 4.5 4.2 4.2 0 0 1-4.6 3.6 4.2 4.2 0 0 1-3.7-4.4 4.6 4.6 0 0 1 1.4-3.4zM113 86.5a4.3 4.3 0 0 1 5.6 .1 4.3 4.3 0 0 1 .8 5.5 4.2 4.2 0 0 1-5.3 1.9 4.2 4.2 0 0 1-2.5-4.9 4.5 4.5 0 0 1 1.4-2.6zM128.1 85.9a4.2 4.2 0 0 1 4.6-.6 4.2 4.2 0 0 1 2.4 4.1 4.2 4.2 0 0 1-3.1 4.4 4.2 4.2 0 0 1-4.9-2.1 4.8 4.8 0 0 1 1-5.8zM142.6 85.9a4.2 4.2 0 0 1 4.7-.6 4.2 4.2 0 0 1 2.3 4.1 4.2 4.2 0 0 1-2.3 4.1 4.2 4.2 0 0 1-4.7-.6 4.8 4.8 0 0 1 0-7zM157.8 85.7a4.2 4.2 0 0 1 4.7-.6 4.2 4.2 0 0 1 2.3 4.1 4.2 4.2 0 0 1-3 4.4 4.2 4.2 0 0 1-4.9-2 4.8 4.8 0 0 1 .9-5.9zM172.5 85.9a4.2 4.2 0 0 1 4.7-.6 4.2 4.2 0 0 1 2.3 4.1 4.2 4.2 0 0 1-3 4.4 4.2 4.2 0 0 1-4.9-2.1 4.8 4.8 0 0 1 .9-5.8zM187.3 86.3a4.2 4.2 0 0 1 4.7-.6 4.2 4.2 0 0 1 2.3 4.1 4.2 4.2 0 0 1-3 4.3 4.2 4.2 0 0 1-4.9-2 4.8 4.8 0 0 1 .9-5.8zM202 85.9a4.2 4.2 0 0 1 4.7-.6 4.2 4.2 0 0 1 2.3 4.1 4.2 4.2 0 0 1-3 4.4 4.2 4.2 0 0 1-4.9-2.1 4.8 4.8 0 0 1 .9-5.8z"/>
<path d="M216.6 86a4.2 4.2 0 0 1 4.6-.6 4.2 4.2 0 0 1 2.4 4.1 4.2 4.2 0 0 1-3.1 4.4 4.2 4.2 0 0 1-4.9-2.1 4.8 4.8 0 0 1 1-5.8zM231.4 85.9a4.2 4.2 0 0 1 4.7-.6 4.2 4.2 0 0 1 2.3 4.1 4.2 4.2 0 0 1-3 4.4 4.2 4.2 0 0 1-4.9-2.1 4.8 4.8 0 0 1 .9-5.8zM246.2 86a4.2 4.2 0 0 1 4.7-.6 4.2 4.2 0 0 1 2.3 4.1 4.2 4.2 0 0 1-3 4.4 4.2 4.2 0 0 1-4.9-2.1 4.8 4.8 0 0 1 .9-5.8z"/>
<circle cx="230.4" cy="152" r="2.83"/>
</g>
<g fill="none" stroke="#b4c7e7" stroke-width=".69" stroke-linecap="butt">
<path d="M37 89.6v5.9M51.8 89.4v5.9M65.5 89.6v5.9M80 89.8l.2 6.4M95 89.8l.3 6.6M110.3 89.6l.1 6.3M124.7 89.5l.1 6.3M139.8 89.8l.1 6.4M154.5 89.7l-.1 5.1M169.3 89.5l.1 6.3M184.4 89.7l.1 6.4M198.9 89.4l.1 6.2"/>
<path d="M213.7 89.8l.2 6.4M228.5 90.3l.1 31.9M243.2 89.5v35M37.1 103.9l-.1 80.6M52.1 103.4v22.8M65.6 103.4l.2 19.9M80.2 104v16.8M95.3 118l87.9 .6M95.3 103.2l.2 14.6M110.1 102.8l.4 13.5M124.5 113.2l63.6 .2M124.7 103.2l.3 10.8"/>
<path d="M139.8 104.5l.1 5.3M154.6 103.9l.2 4.3M155.1 108.1l42.5 .2M169.4 103.6l-.1 2.6M169.8 105.6l30.2 .3M182.8 118.1l-.2 23.2M184.2 102v1.7l18.8 .4M185.8 115.9l-.1 24.8M186.1 115.6h-76.1M188.4 112.8l.3 28.6M193.8 110.1l-53.8 .2M194.2 109.7l.2 31.8"/>
<path d="M197.6 108.5l-.2 32.4M198.5 102.5h7.7M200 106.2l.5 34.5M202.4 104.3l.8 36.1M206.3 102.8l.2 37.5M209.4 104.9l.2 33.7M214.1 102.6v2.1M214.8 105l-5.1 .1M52 126l121.9 .4M65.8 123.4l110.4 .7M79.8 120.7l99.7 .5M173.7 126.2l.2 14.8"/>
<path d="M176.2 123.7l.5 17.3M179.7 121.5l.3 19.3M212.4 121.9l15.9 .2M212.6 122.3l.1 18.2M215.2 123.3l.1 17.3M243.7 123.5l-28.5 .2M260.1 149.9l12.2 .2M212.1 178l.2 11.3M215.2 177.5l.1 7.5M228.9 163.8l.2 25.3M37 184.1l178.2 .5M211.9 188.8l17.5 .2"/>
</g>
<g fill="none" stroke="#ffc000" stroke-width=".69" stroke-linecap="butt">
<path d="M42.5 54.5l.4 30.6M57.5 58.8l-.4 26.3M57.5 58.6h49.9M97.2 43.1l.4 11.2M97.6 54.1l-55.8 .1M106.4 42.8l.6 15.9M115.6 42.8l.4 18.9M124.4 43.4l.3 23.9M133.8 44.2l-.1 24.9M142.5 43.5l-.1 28M151.9 43.9v22.9M160.6 43.3l-.1 25.7"/>
<path d="M169.3 43.8l-.1 27.5M178.3 43.7l.1 29M187.1 43.7v28.4M196.2 44.1l-.1 30.2M205.1 43.5l.1 29M213.9 43.6l.2 26.2M222.5 43.7l.6 18.4M71.7 61.6v23.9M72 61.6l44.4 .4M86.7 66.8l-.3 17.8M86.9 66.6l38.1 .2M101.2 69.6v15.3"/>
<path d="M116.2 71.8l-.5 13.6M130.8 74.2h15M131.1 74.2l-.2 10.4M134.1 69l-32.6 .2M142.5 71.4l-26.8 .1M145.5 66.7h6.6M145.6 76.8l.1 8M145.7 67l-.3 7.7M145.8 76.3h6M160.9 69h-9.5l-.1 7.6M160.9 71.1l-.1 13.7M161.1 71h8.7"/>
<path d="M175.5 71.8l-.2 13M175.7 72.3l2.7 .2M187 71.8l2.6 .1M190 71.5l-.1 13.7M195.6 74h10M205.2 74.2l-.2 10.1M205.5 71.9l15 .2M213.9 69l20.7 .4M220 71.5l-.1 14M234.7 69.7v15.3M249.2 61.6l.3 23.2M249.9 61.5h-27.3"/>
</g>
<path d="M256.6 84.3l-.1 2.5M256.7 94.8l.1 2.7" fill="none" stroke="#000" stroke-width=".24"/>
<g fill="#000">
<path d="M232.4 151.9l2.7 1-.1 .2-2.7-1zM235.1 152.5l.7 .8-1.1 .1z"/>
<path d="M232.7 150.8l2.7 .9-.1 .2-2.7-.9zM235.4 151.3l.7 .7-1 .2z"/>
</g>
<text font-size="3.3" x="75.8" y="152.7">-</text>
<text font-size="2.9" x="24" y="152.6">-</text>
<text font-size="2.6" x="121.4" y="26.7">Magic Black Box</text>
<text font-size="2.3" x="176.8" y="155.3">MicroController</text>
<g font-size="1.9">
<text x="97" y="35.6">0</text>
<text x="106.9" y="35.6">1</text>
<text x="115.8" y="35.6">2</text>
<text x="124.7" y="35.6">3</text>
<text x="133.6" y="35.6">4</text>
<text x="142.5" y="35.6">5</text>
<text x="151.4" y="35.6">6</text>
<text x="160.3" y="35.6">7</text>
<text x="169.1" y="35.6">8</text>
<text x="178" y="35.6">9</text>
<text x="186.5" y="35.6">10</text>
<text x="195.4" y="35.6">11</text>
<text x="204.2" y="35.6">12</text>
<text x="213.1" y="35.6">13</text>
<text x="222" y="35.6">14</text>
<text x="221.5" y="38.1">240</text>
<text x="45.7" y="84">SW0</text>
<text x="60.1" y="84">SW1</text>
<text x="74.6" y="84">SW2</text>
<text x="89.3" y="84">SW3</text>
<text x="104.1" y="84">SW4</text>
<text x="118.9" y="84">SW5</text>
<text x="133.7" y="84">SW6</text>
<text x="148.6" y="84">SW7</text>
<text x="163.4" y="84">SW8</text>
<text x="178.2" y="84">SW9</text>
<text x="192.6" y="84">SW10</text>
<text x="205.5" y="84">SW11</text>
<text x="220.3" y="84">SW12</text>
<text x="237" y="84">SW13</text>
<text x="251.3" y="84">SW14</text>
<text x="257.8" y="91.9">1N4148</text>
<text x="244.3" y="102.1">1k 1k</text>
<text x="255.8" y="102.2">1N4148 on each T210</text>
<text x="11.8" y="130.6">Ώ</text>
<text x="61.3" y="149.6">+10V O</text>
<text x="158.7" y="149.5">C</text>
<text x="158.8" y="144.5">S</text>
<text x="158.9" y="147">L</text>
<text x="161.7" y="147">D</text>
<text x="161.7" y="149.5">A</text>
<text x="161.8" y="144.5">S</text>
<text x="164.6" y="144.5">A</text>
<text x="164.7" y="147">R</text>
<text x="164.7" y="149.5">E</text>
<text x="167.5" y="144.5">G</text>
<text x="167.5" y="147">N</text>
<text x="167.6" y="149.5">D</text>
<text x="173.1" y="144.5">13</text>
<text x="176.1" y="144.5">12</text>
<text x="179.1" y="144.5">11</text>
<text x="182" y="144.5">10</text>
<text x="185.4" y="144.5">9</text>
<text x="188.4" y="144.5">8</text>
<text x="194.3" y="144.5">7</text>
<text x="197.3" y="144.5">6</text>
<text x="200.3" y="144.5">5</text>
<text x="203.2" y="144.5">4</text>
<text x="206.2" y="144.5">3</text>
<text x="209.2" y="144.5">2</text>
<text x="212.1" y="144.5">1</text>
<text x="212.1" y="149.5">X</text>
<text x="212.2" y="147">T</text>
<text x="215" y="147">R</text>
<text x="215.1" y="144.5">0</text>
<text x="215.1" y="149.5">X</text>
<text x="12.1" y="152.3">+7v ?</text>
<text x="61.4" y="155">Com</text>
<text x="62.3" y="152.3">5V</text>
<text x="66.5" y="152.3">O</text>
<text x="66.5" y="155.1">O</text>
<text x="164.7" y="152.3">F</text>
<text x="176.5" y="165.5">R</text>
<text x="152.8" y="170.7">0 +</text>
<text x="152.8" y="173.3">0 -</text>
<text x="173.2" y="168.1">IO</text>
<text x="173.5" y="170.7">R</text>
<text x="173.6" y="173.3">E</text>
<text x="176.6" y="168.1">E</text>
<text x="176.6" y="170.7">S</text>
<text x="176.6" y="173.3">E</text>
<text x="182.5" y="173.3">5</text>
<text x="185.3" y="170.7">G</text>
<text x="185.3" y="173.3">N</text>
<text x="188.3" y="170.7">G</text>
<text x="188.3" y="173.3">N</text>
<text x="191.3" y="170.7">V</text>
<text x="191.6" y="173.3">I</text>
<text x="173.6" y="175.9">F</text>
<text x="176.6" y="175.9">T</text>
<text x="179.5" y="175.9">V</text>
<text x="182.4" y="175.9">V</text>
<text x="185.4" y="175.9">D</text>
<text x="188.3" y="175.9">D</text>
<text x="191.2" y="175.9">N</text>
<text x="199.5" y="175.9">A0 A1 A2 A3 A4 A5</text>
<text x="167.4" y="197.7">Moda sensor</text>
<text x="168.6" y="195.1">Tech-Edge</text>
<text x="168.8" y="200.2">1-5 V Out</text>
</g>
<g font-size="1.8">
<text x="79.4" y="35.6">Tap</text>
<text x="78" y="38.1">Total Resistance</text>
<text x="96.2" y="38.1">30</text>
<text x="106.5" y="38.1">45</text>
<text x="115.4" y="38.1">60</text>
<text x="124.3" y="38.1">75</text>
<text x="133.2" y="38.1">90</text>
<text x="141.6" y="38.1">105</text>
<text x="150.5" y="38.1">120</text>
<text x="159.4" y="38.1">135</text>
<text x="168.3" y="38.1">150</text>
<text x="177.2" y="38.1">165</text>
<text x="186.1" y="38.1">180</text>
<text x="195" y="38.1">195</text>
<text x="203.9" y="38.1">210</text>
<text x="212.8" y="38.1">225</text>
<text x="177.8" y="157.8">(UNO or NANO)</text>
</g>
<g font-size="1.6">
<text x="186.5" y="78.8">T 120 8</text>
<text x="199.8" y="78.8">T 120 9</text>
<text x="215.8" y="78.8">T 120 10</text>
<text x="230.6" y="78.8">T 120 11</text>
<text x="245.4" y="78.8">T 120 12</text>
<text x="9.4" y="130.6">30</text>
<text x="16.5" y="155.1">Cerbo load</text>
<text x="17.5" y="157.3">(Gauge)</text>
</g>
<text font-size="1.3" x="179.2" y="173.1">3.3</text>
</svg>
